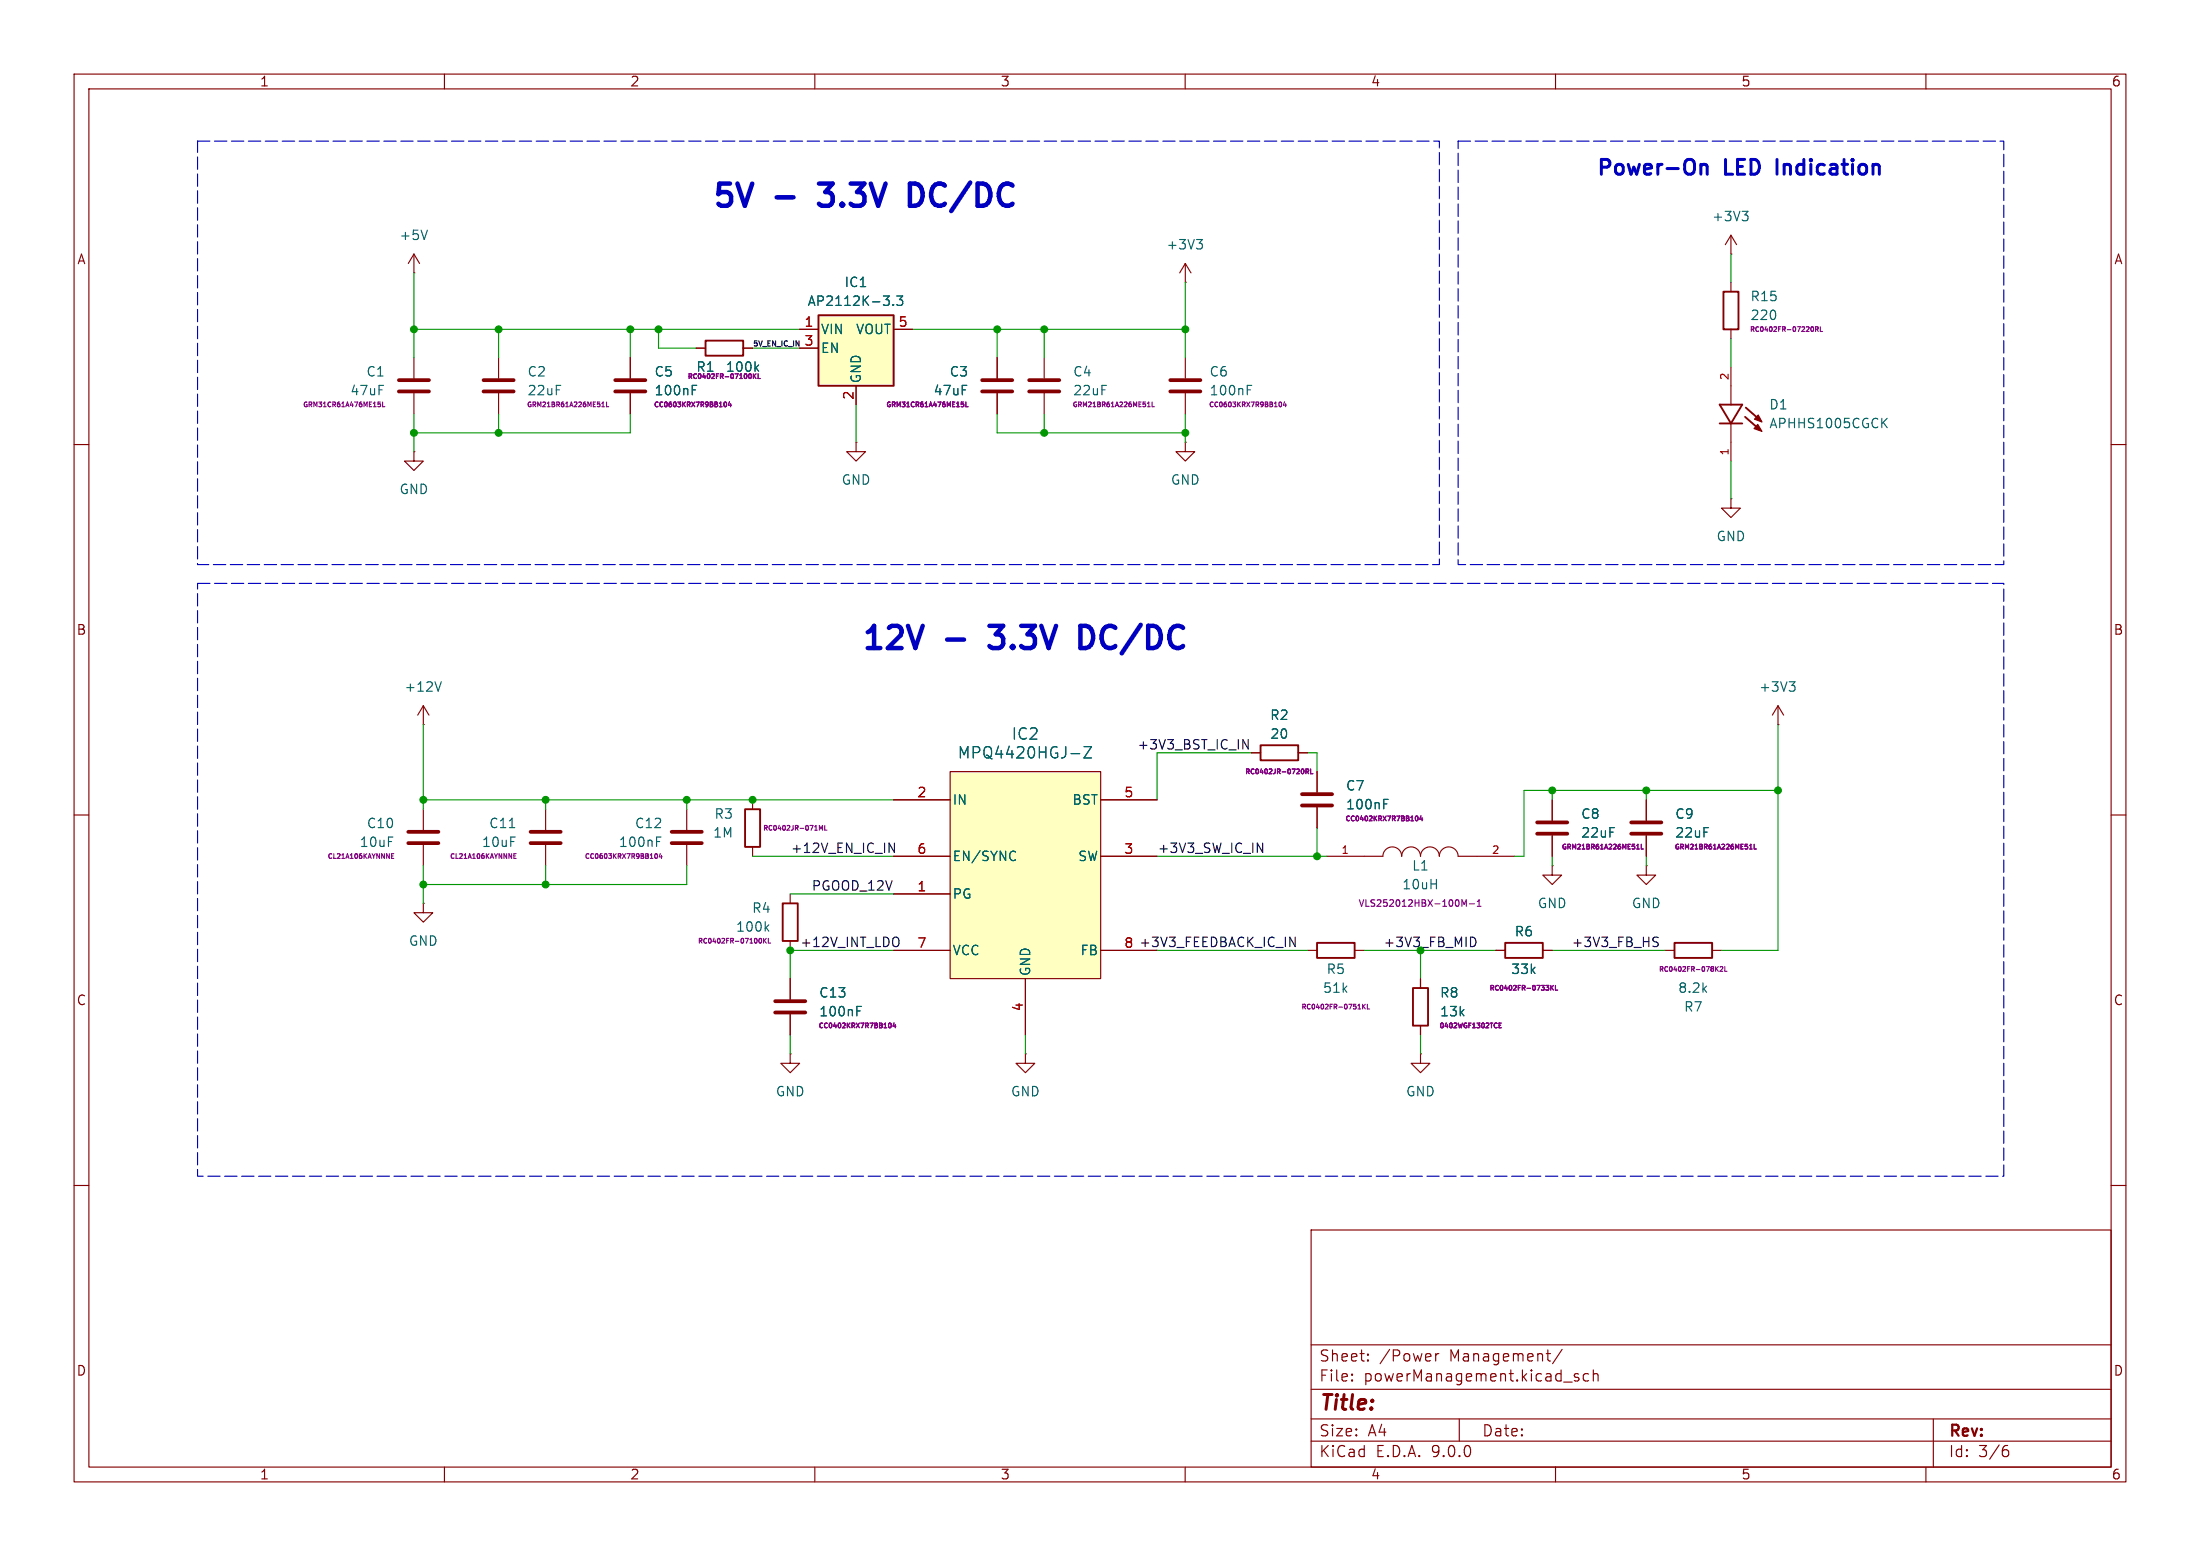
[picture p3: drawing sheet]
<svg xmlns="http://www.w3.org/2000/svg" width="297mm" height="210mm" viewBox="0 0 297 210" stroke-linecap="round" stroke-linejoin="round" font-family="sans-serif">
<g fill="none" stroke="#840000" stroke-width=".15">
<path d="M10 10h277v190h-277zM12 12h273v186h-273zM60 10v2M110 10v2M160 10v2M210 10v2M260 10v2M233.7 34.3h.1M233.7 31.8v2.5M233.7 31.8l-.8 1.2M233.7 31.8l.7 1.2M55.9 48.3v2.8"/>
<path d="M55.9 53.1v2.8M67.3 48.3v2.8M67.3 53.1v2.8M115.6 59.7v1.3h1.2l-1.2 1.2-1.3-1.2h1.3M115.6 59.7h.1M141 48.3v2.8M141 53.1v2.8M160 59.7v1.3h1.3l-1.3 1.2-1.3-1.2h1.3M160 59.7h.1M160 48.3v2.8M160 53.1v2.8M233.7 49.5v5.1"/>
<path d="M233.7 57.2v5M10 60h2M233.7 67.3v1.3h1.2l-1.2 1.3-1.3-1.3h1.3M233.7 67.3h.1M285 60h2M57.1 97.8h.1M57.1 95.3l-.7 1.2M57.1 95.3l.8 1.2M57.1 95.3v2.5M240 97.8h.1M240 95.3l-.7 1.2M240 95.3l.8 1.2"/>
<path d="M240 95.3v2.5M10 110h2M168.9 101.6h1.3M175.3 101.6h1.2M177.8 104.1v2.8M177.8 109v2.8M179.1 115.6h7.6a1.27 1.27 0 0 1 1.3-1.3 1.27 1.27 0 0 1 1.2 1.3 1.27 1.27 0 0 1 1.3-1.3 1.27 1.27 0 0 1 1.3 1.3 1.27 1.27 0 0 1 1.2-1.3 1.27 1.27 0 0 1 1.3 1.3 1.27 1.27 0 0 1 1.3-1.3 1.27 1.27 0 0 1 1.2 1.3h7.7M209.5 116.8v1.3h1.3l-1.3 1.3-1.2-1.3h1.2M209.5 116.8h.1M209.5 108v2.7M209.5 112.8v2.8M222.2 116.8v1.3h1.3l-1.3 1.3-1.2-1.3h1.2"/>
<path d="M222.2 116.8h.1M222.2 108v2.7M222.2 112.8v2.8M285 110h2M57.1 121.9v1.3h1.3l-1.3 1.3-1.2-1.3h1.2M57.1 121.9h.1M106.7 120.7v1.2M106.7 127v1.3M106.7 132.1v2.8M106.7 136.9v2.8M176.5 128.3h1.3M182.9 128.3h1.2"/>
<path d="M224.8 128.3h1.3M231.1 128.3h1.3M106.7 142.2v1.3h1.2l-1.2 1.3-1.3-1.3h1.3M106.7 142.2h.1M138.4 142.2v1.3h1.3l-1.3 1.3-1.2-1.3h1.2M138.4 142.2h.1M191.8 142.2v1.3h1.2l-1.2 1.3-1.3-1.3h1.3M191.8 142.2h.1M10 160h2M177 166h108v32h-108zM285 160h2M60 198v2"/>
<path d="M110 198v2M160 198v2M177 194.5h108M177 191.5h108M177 187.5h108M177 181.5h108M182.5 186.3h.1l-.1 .1M182.5 186.3v.1M182.5 185.5v.1M182.5 185.5h.1l-.1 .1M184.7 183.6v.1M184.7 183.6h-.1l.1 .1"/>
<path d="M184.7 182.8v.1M184.7 182.8h-.1l.1 .1M193.8 182.7v1M194.2 182.7l-.2 .1-.2 .2M197 191.5v3M208.7 182.7h.6M209.2 183.7h.1M210 198v2M210.9 182.1l-1.3 2M213.1 185.5l-.4-.1-.2 .2 .1 .2 .5 .2 .1 .1-.1 .2-.1 .1-.5-.1M214.5 185.5l-.5-.1-.3 .3v.4l.2 .2 .1 .1 .5-.1M215.1 185.5a.37 .37 0 0 1 .6 .1v.8"/>
<path d="M215.1 184.9v1.5M260 198v2M261 191.5v6.5M270.6 195.7h.4l.2 .3-.1 .5-.2 .1h-.3M271 195.1l-.4 .1"/>
</g>
<g fill="none" stroke="#840000" stroke-width=".51">
<path d="M53.8 51.3h4.1M53.8 52.8h4.1M65.3 51.3h4M65.3 52.8h4M138.9 51.3h4.1M138.9 52.8h4.1M158 51.3h4.1M158 52.8h4.1M175.8 107.2h4M175.8 108.7h4M207.5 111h4.1M207.5 112.5h4.1"/>
<path d="M220.2 111h4.1M220.2 112.5h4.1M104.6 135.1h4.1M104.6 136.7h4.1"/>
</g>
<g fill="none" stroke="#840084" stroke-width=".15">
<path d="M51 54.3h.3M51.1 54.5l.3 .1-.1 .3h-.2M51.7 54.3v.6h.3M81.2 54.9h.4M81.9 54.3v.6h.3M154.9 54.9h.4M155.5 54.3v.6h.3M172.7 54.4l.1-.1a.31 .31 0 0 1 .2 .3 .31 .31 0 0 1-.3 .3v-.1M173.4 54.2l-.1 .5h.4M173.6 54.5v.4M176 103.9v.5M176.3 104.1h.3v-.2l-.3-.1v.6"/>
<path d="M176.5 104.1l.2 .3M176.9 103.8v.6h.3M191.1 110.3l.1-.2a.31 .31 0 0 1 .2 .4 .31 .31 0 0 1-.2 .2h-.1M191.8 110.1l-.1 .5h.4M192 110.4v.4M220.9 114.6h.4M221.6 114v.6h.3M236.2 114.6h.3M236.8 114v.6h.3M102.6 126.7a.34 .34 0 0 1 .2 .3 .34 .34 0 0 1-.2 .3M103.1 126.7v.6M103.2 126.9l.2 .4"/>
<path d="M103.4 126.7l-.3 .3M103.7 126.7v.6h.3M120 138.2l.1-.1a.31 .31 0 0 1 .2 .3 .31 .31 0 0 1-.3 .3v-.1M120.7 138.1l-.1 .4h.3M120.9 138.3v.4M183.3 136.2h.4M184 135.5v.7M184 135.8l.3 .4M184.3 135.5l-.3 .4M184.6 135.5v.7h.3M197.4 122.3v-.9l.3 .7 .3-.7v.9M198.4 122h.7"/>
<path d="M199.4 122.3h.5M199.4 121.7l.3-.3v.9M231.7 130.7l.3 .4M232 130.5l-.4 .3M232.2 130.5h.3l.1 .1-.4 .5h.4M232.8 130.5v.6h.4"/>
</g>
<path d="M232.2 54.6h3l-1.5 2.6zM232.2 57.2h3M235.6 56.3l2 1.7M235.7 55l2 1.8M170.2 100.6h5.1v2h-5.1zM105.7 121.9h2v5.1h-2zM177.8 127.3h5.1v2h-5.1zM226.1 127.3h5v2h-5z" fill="none" stroke="#840000" stroke-width=".25"/>
<g fill="none" stroke="#006464" stroke-width=".15">
<path d="M235.2 28.5h.8l-.4 .5M235.7 29l.3 .2v.3l-.3 .3M168.4 52.6h.4M168.4 52h.6M254.2 57l.6 .7M254.8 56.5l-.7 .7M59.6 92l-.5 1.3M241.5 92h.8l-.4 .5M242.1 92.5l.2 .2v.3l-.2 .3M186.8 108.5h.4M186.8 107.9h.6M103.4 125.2l.4 .5"/>
<path d="M103.8 124.8l-.5 .5M115.7 136.4h.4M115.7 135.8h.6"/>
</g>
<g fill="#840000" stroke="#840000" stroke-width=".15">
<path d="M237.4 56l.5 1-1-.4z"/>
<path d="M237.3 57.3l.6 .9-1.1-.4z"/>
</g>
<path d="M128.3 104.1h20.3v28h-20.3z" fill="#ffffc2"/>
<g fill="none" stroke="#840000" stroke-width=".15">
<path d="M233.7 38.1v1.3M233.7 44.5v1.2M57.1 109.2v2.8M57.1 114v2.8M120.6 108h7.7M120.6 115.6h7.7M128.3 104.1h20.3v28h-20.3zM148.6 108h7.6M148.6 115.6h7.6M120.6 120.7h7.7M120.6 128.3h7.7M138.4 132.1v7.6"/>
<path d="M148.6 128.3h7.6"/>
</g>
<path d="M136.8 114.9l.3 .1M137.1 116l-.3 .1M144.6 101.7h1.2M146.3 100.8h1.1l-1.1 1.5h1.1" fill="none" stroke="#006464" stroke-width=".15"/>
<path d="M232.7 39.4h2v5.1h-2z" fill="none" stroke="#840000" stroke-width=".25"/>
<path d="M244.7 44.1h.1M244.7 44.1l.1 .1M244.8 44.2v.3l-.1 .2M245.1 44.4h.3v-.2l-.3-.1v.6M245.3 44.4l.2 .3M245.7 44.1v.6h.3M52.9 115.5h.2M53.2 115.2h-.3v.7h.3" fill="none" stroke="#840084" stroke-width=".15"/>
<path d="M55.1 112.3h4.1M55.1 113.8h4.1" fill="none" stroke="#840000" stroke-width=".51"/>
<path d="M110.5 42.5h10.1v9.6h-10.1z" fill="#ffffc2"/>
<path d="M95.2 46h5.1v2h-5.1zM110.5 42.5h10.1v9.6h-10.1zM100.6 109.2h2v5.1h-2zM190.8 133.4h2v5h-2zM203.2 127.3h5.1v2h-5.1z" fill="none" stroke="#840000" stroke-width=".25"/>
<g fill="none" stroke="#840000" stroke-width=".15">
<path d="M55.9 36.8h.1M55.9 34.3l-.8 1.3M55.9 34.3l.7 1.3M55.9 34.3v2.5M160 38.1h.1M160 35.6l-.7 1.2M160 35.6l.8 1.2M160 35.6v2.5M85.1 48.3v2.8M85.1 53.1v2.8M94 47h1.2M100.3 47h1.3"/>
<path d="M107.9 44.5h2.6M107.9 47h2.6M115.6 52.1v2.5M120.6 44.5h2.6M134.6 48.3v2.8M134.6 53.1v2.8M55.9 61v1.2h1.2l-1.2 1.3-1.3-1.3h1.3M55.9 61h.1M73.7 109.2v2.8M73.7 114v2.8M92.7 109.2v2.8M92.7 114v2.8"/>
<path d="M101.6 108v1.2M101.6 114.3v1.3M120.6 108h7.7M120.6 115.6h7.7M148.6 108h7.6M148.6 115.6h7.6M168.9 101.6h1.3M175.3 101.6h1.2M177.8 104.1v2.8M177.8 109v2.8M209.5 108v2.7M209.5 112.8v2.8"/>
<path d="M222.2 108v2.7M222.2 112.8v2.8M106.7 132.1v2.8M106.7 136.9v2.8M120.6 128.3h7.7M120.6 120.7h7.7M138.4 132.1v7.6M148.6 128.3h7.6M191.8 132.1v1.3M191.8 138.4v1.3M201.9 128.3h1.3M208.3 128.3h1.2"/>
</g>
<g fill="none" stroke="#006464" stroke-width=".15">
<path d="M57.7 31.1l-.4 1.2M119.3 39.9h.7l-.4 .5M121.1 39.9h.8l-.5 .5 .4 .2v.5l-.2 .1h-.3l-.2-.1M161.5 32.3h.8l-.4 .5M162.1 32.8l.2 .3v.3l-.2 .2M93.5 52.6h.4M93.5 52h.6M102.1 49.6l.3 .5M102.4 49.3l-.5 .4M120 40.6v.5M120.6 41.1v.1M68.8 111.7h.7"/>
<path d="M88.6 113.6h.5M88.6 113h.6M136.8 114.9l.3 .1M137.1 116l-.3 .1M144.6 101.7h1.2M146.3 100.8h1.1l-1.1 1.5h1.1M186.8 108.5h.4M186.8 107.9h.6M115.7 136.4h.4M115.7 135.8h.6"/>
</g>
<path d="M83.1 51.3h4M83.1 52.8h4M132.6 51.3h4.1M132.6 52.8h4.1M71.6 112.3h4.1M71.6 113.8h4.1M90.7 112.3h4M90.7 113.8h4" fill="none" stroke="#840000" stroke-width=".51"/>
<g fill="none" stroke="#840084" stroke-width=".15">
<path d="M97.8 54.4l.1-.1a.31 .31 0 0 1 .2 .3 .31 .31 0 0 1-.3 .3v-.1M98.5 54.2l-.2 .5h.4M98.6 54.5v.4M101.4 51l-.2 .1M101.7 50.5v.6M101.8 50.7l.3 .4M102.3 50.5v.6h.3M129.8 54.3h.3M129.8 54.5l.3 .1v.3h-.3M130.4 54.3v.6h.3M69.4 115.5h.2M69.7 115.2h-.3v.7h.3"/>
<path d="M88.4 115.3l.1-.1a.31 .31 0 0 1 .3 .3 .31 .31 0 0 1-.3 .3l-.1-.1M89.1 115.2l-.1 .4h.4M89.3 115.4v.5M110.6 112v-.6l.2 .5 .2-.5v.6M111.3 111.4v.6h.3M176 103.9v.5M176.3 104.1h.3v-.2l-.3-.1v.6M176.5 104.1l.2 .3M176.9 103.8v.6h.3M191.1 110.3l.1-.2a.31 .31 0 0 1 .2 .4 .31 .31 0 0 1-.2 .2h-.1M191.8 110.1l-.1 .5h.4M192 110.4v.4"/>
<path d="M220.9 114.6h.4M221.6 114v.6h.3M236.2 114.6h.3M236.8 114v.6h.3M120 138.2l.1-.1a.31 .31 0 0 1 .2 .3 .31 .31 0 0 1-.3 .3v-.1M120.7 138.1l-.1 .4h.3M120.9 138.3v.4M202.4 138.4h.2M202.7 138.1h-.3v.6h.3M208.7 133h.4l-.2 .2M209 133.3v.3M209.4 133v.6"/>
<path d="M209.4 133.3l.3 .3M209.7 133l-.3 .4M210 133v.6h.3"/>
</g>
<path d="M167.8 99.8l.7 1.3v-1.3M120 113.8l.8 1.3v-1.3M169.7 113.8l.8 1.3v-1.3M121.1 126.5h.1a.81 .81 0 0 1-.1 1.3M174.1 126.5l.8 1.3v-1.3M198.8 126.5a.68 .68 0 0 1 .5 .6 .68 .68 0 0 1-.5 .7M223.4 127.1l.3 .1 .2 .3-.3 .3h-.3M223.4 126.5h.5" fill="none" stroke="#0f0f0f" stroke-width=".15"/>
<g fill="none" stroke="#009600" stroke-width=".15">
<path d="M55.9 36.8v11.5M160 38.1v10.2M233.7 34.3v3.8M55.9 44.5h52M55.9 55.9v5.1M67.3 44.5v3.8M67.3 55.9v2.5M85.1 44.5v3.8M85.1 55.9v2.5h-29.2M88.9 44.5v2.5h5.1M101.6 47h6.3M115.6 54.6v5.1"/>
<path d="M123.2 44.5h36.8M134.6 55.9v2.5h25.4M134.6 44.5v3.8M141 44.5v3.8M141 55.9v2.5M160 55.9v3.8M233.7 45.7v3.8M233.7 62.2v5.1M57.1 97.8v11.4M240 97.8v30.5h-7.6M57.1 116.8v5.1M57.1 108h63.5"/>
<path d="M73.7 108v1.2M73.7 116.8v2.6M92.7 116.8v2.6h-35.6M92.7 108v1.2M101.6 115.6h19M156.2 115.6h22.9M168.9 101.6h-12.7v6.4M176.5 101.6h1.3v2.5M177.8 111.8v3.8M209.5 106.7v1.3M209.5 115.6v1.2M222.2 106.7v1.3"/>
<path d="M222.2 115.6v1.2M240 106.7h-34.3v8.9h-1.2M106.7 139.7v2.5M106.7 120.7h13.9M120.6 128.3h-13.9v3.8M138.4 139.7v2.5M156.2 128.3h20.3M184.1 128.3h17.8M191.8 128.3v3.8M191.8 139.7v2.5M209.5 128.3h15.3"/>
</g>
<path d="M104.8 26.6h2.3M110.6 24.8h1.8M110.6 27.5l.1 .1M124 24.9l-.4-.1h-.8v3h.8l.4-.2M127.9 86.3h2.2M133.6 84.5h1.8M133.6 87.2l.1 .1M147 84.6l-.4-.1h-.7v3h.7l.4-.2" fill="none" stroke="#0000c2" stroke-width=".6"/>
<path d="M229.6 22.2v1.3M229.6 22.4a.5 .5 0 0 1 .9 .1v1" fill="none" stroke="#0000c2" stroke-width=".4"/>
<path d="M26.7 19.1h167.6v57.1h-167.6zM196.8 19.1h73.7v57.1h-73.7zM26.7 78.7h243.8v80.1h-243.8z" fill="none" stroke="#0000c2" stroke-width=".15" stroke-dasharray="1.7 .6"/>
<g fill="#009600" stroke="#009600" stroke-width=".15">
<circle cx="160" cy="44.5" r=".46"/>
<circle cx="160" cy="58.4" r=".46"/>
<circle cx="141" cy="44.5" r=".46"/>
<circle cx="141" cy="58.4" r=".46"/>
<circle cx="177.8" cy="115.6" r=".46"/>
<circle cx="85.1" cy="44.5" r=".46"/>
<circle cx="134.6" cy="44.5" r=".46"/>
<circle cx="88.9" cy="44.5" r=".46"/>
<circle cx="67.3" cy="58.4" r=".46"/>
<circle cx="55.9" cy="44.5" r=".46"/>
<circle cx="67.3" cy="44.5" r=".46"/>
<circle cx="92.7" cy="108" r=".46"/>
<circle cx="101.6" cy="108" r=".46"/>
<circle cx="73.7" cy="108" r=".46"/>
<circle cx="55.9" cy="58.4" r=".46"/>
<circle cx="57.1" cy="108" r=".46"/>
<circle cx="57.1" cy="119.4" r=".46"/>
<circle cx="209.5" cy="106.7" r=".46"/>
<circle cx="222.2" cy="106.7" r=".46"/>
<circle cx="240" cy="106.7" r=".46"/>
<circle cx="73.7" cy="119.4" r=".46"/>
<circle cx="106.7" cy="128.3" r=".46"/>
</g>
<g font-size="4.2" fill="#0000c2">
<text x="95.8" y="28.8">5V</text>
<text x="111.9" y="28.8">3.3V</text>
<text x="125.1" y="28.8">DC/DC</text>
<text x="116" y="88.5">12V</text>
<text x="134.9" y="88.5">3.3V</text>
<text x="148.1" y="88.5">DC/DC</text>
</g>
<g font-size="2.8" fill="#0000c2">
<text x="215.3" y="24.2">Power-On</text>
<text x="232.9" y="24.2">LED</text>
<text x="240.6" y="24.2">Indication</text>
</g>
<text font-size="2.8" fill="#840000" x="178" y="190.9">Title:</text>
<g font-size="2.1" fill="#006464">
<text x="136.5" y="100.1">IC2</text>
<text x="129.2" y="102.6">MPQ4420HGJ-Z</text>
</g>
<g font-size="2.1" fill="#840000">
<text x="178" y="184">Sheet:</text>
<text x="186.2" y="184">/Power</text>
<text x="195.7" y="184">Management/</text>
<text x="178" y="186.7">File:</text>
<text x="184.1" y="186.7">powerManagement.kicad_sch</text>
<text x="178" y="196.9">KiCad</text>
<text x="178" y="194.1">Size:</text>
<text x="184.7" y="194.1">A4</text>
<text x="185.7" y="196.9">E.D.A.</text>
<text x="193.3" y="196.9">9.0.0</text>
<text x="200" y="194.1">Date:</text>
<text x="263" y="194.3">Rev:</text>
<text x="263" y="196.9">Id:</text>
<text x="267.1" y="196.9">3/6</text>
</g>
<g font-size="1.8" fill="#840000">
<text x="35" y="11.9">1</text>
<text x="85" y="11.9">2</text>
<text x="135" y="11.9">3</text>
<text x="185" y="11.9">4</text>
<text x="235" y="11.9">5</text>
<text x="285" y="11.9">6</text>
<text x="10.3" y="35.9">A</text>
<text x="285.3" y="35.9">A</text>
<text x="10.3" y="85.9">B</text>
<text x="285.3" y="85.9">B</text>
<text x="10.3" y="135.9">C</text>
<text x="285.3" y="135.9">C</text>
<text x="10.3" y="185.9">D</text>
<text x="285.3" y="185.9">D</text>
<text x="35" y="199.9">1</text>
<text x="85" y="199.9">2</text>
<text x="135" y="199.9">3</text>
<text x="185" y="199.9">4</text>
<text x="235" y="199.9">5</text>
<text x="285" y="199.9">6</text>
</g>
<g font-size="1.8" fill="#006464">
<text x="53.8" y="32.6">+5V</text>
<text x="157.4" y="33.9">+3V3</text>
<text x="231" y="30.1">+3V3</text>
<text x="108.9" y="41.5">AP2112K-3.3</text>
<text x="113.9" y="39">IC1</text>
<text x="236.2" y="40.9">R15</text>
<text x="110.7" y="45.3">VIN</text>
<text x="110.7" y="47.9">EN</text>
<text x="115.5" y="45.3">VOUT</text>
<text x="236.2" y="43.4">220</text>
<text x="47.2" y="53.6">47uF</text>
<text x="49.4" y="51">C1</text>
<text x="71.1" y="51">C2</text>
<text x="71.1" y="53.6">22uF</text>
<text x="88.3" y="51">C5</text>
<text x="88.3" y="53.6">100nF</text>
<text x="116.4" y="51.8" transform="rotate(-90 116.4 51.8)">GND</text>
<text x="125.9" y="53.6">47uF</text>
<text x="128.1" y="51">C3</text>
<text x="144.8" y="51">C4</text>
<text x="144.8" y="53.6">22uF</text>
<text x="163.2" y="51">C6</text>
<text x="163.2" y="53.6">100nF</text>
<text x="238.8" y="55.5">D1</text>
<text x="238.8" y="58">APHHS1005CGCK</text>
<text x="113.5" y="65.6">GND</text>
<text x="158" y="65.6">GND</text>
<text x="53.8" y="66.9">GND</text>
<text x="231.6" y="73.3">GND</text>
<text x="54.5" y="93.6">+12V</text>
<text x="237.4" y="93.6">+3V3</text>
<text x="171.4" y="97.4">R2</text>
<text x="171.4" y="99.9">20</text>
<text x="181.6" y="106.9">C7</text>
<text x="49.4" y="112">C10</text>
<text x="65.9" y="112">C11</text>
<text x="85.6" y="112">C12</text>
<text x="96.2" y="113.3">1M</text>
<text x="96.4" y="110.7">R3</text>
<text x="128.5" y="108.8">IN</text>
<text x="144.7" y="108.8">BST</text>
<text x="181.6" y="109.4">100nF</text>
<text x="213.4" y="110.7">C8</text>
<text x="213.4" y="113.3">22uF</text>
<text x="226.1" y="110.7">C9</text>
<text x="226.1" y="113.3">22uF</text>
<text x="48.5" y="114.5">10uF</text>
<text x="65" y="114.5">10uF</text>
<text x="83.5" y="114.5">100nF</text>
<text x="128.5" y="116.4">EN/SYNC</text>
<text x="145.5" y="116.4">SW</text>
<text x="190.5" y="117.7">L1</text>
<text x="99.3" y="126">100k</text>
<text x="101.4" y="123.4">R4</text>
<text x="128.5" y="121.5">PG</text>
<text x="189.2" y="120.2">10uH</text>
<text x="207.5" y="122.8">GND</text>
<text x="220.2" y="122.8">GND</text>
<text x="55.1" y="127.9">GND</text>
<text x="128.5" y="129.1">VCC</text>
<text x="139.3" y="131.8" transform="rotate(-90 139.3 131.8)">GND</text>
<text x="145.8" y="129.1">FB</text>
<text x="179" y="131.7">R5</text>
<text x="203.9" y="131.7">33k</text>
<text x="204.4" y="126.6">R6</text>
<text x="110.5" y="137.4">100nF</text>
<text x="110.5" y="134.8">C13</text>
<text x="178.5" y="134.2">51k</text>
<text x="194.3" y="134.8">R8</text>
<text x="194.3" y="137.4">13k</text>
<text x="226.5" y="134.2">8.2k</text>
<text x="227.3" y="136.8">R7</text>
<text x="104.6" y="148.2">GND</text>
<text x="136.4" y="148.2">GND</text>
<text x="189.7" y="148.2">GND</text>
</g>
<g font-size="1.8" fill="#a90000">
<text x="108.5" y="44.2">1</text>
<text x="108.5" y="46.7">3</text>
<text x="121.2" y="44.2">5</text>
<text x="115.3" y="54" transform="rotate(-90 115.3 54)">2</text>
<text x="123.8" y="107.7">2</text>
<text x="151.7" y="107.7">5</text>
<text x="123.8" y="115.3">6</text>
<text x="151.7" y="115.3">3</text>
<text x="123.8" y="120.4">1</text>
<text x="123.8" y="128">7</text>
<text x="151.7" y="128">8</text>
<text x="138.2" y="136.6" transform="rotate(-90 138.2 136.6)">4</text>
</g>
<g font-size="1.8" fill="#840084">
<text x="93.9" y="50.4">R1</text>
<text x="97.9" y="50.4">100k</text>
</g>
<g font-size="1.8" fill="#0f0f0f">
<text x="153.5" y="101.3">+3V3_BST_IC_IN</text>
<text x="106.7" y="115.2">+12V_EN_IC_IN</text>
<text x="156.2" y="115.2">+3V3_SW_IC_IN</text>
<text x="109.5" y="120.3">PGOOD_12V</text>
<text x="107.9" y="127.9">+12V_INT_LDO</text>
<text x="151.7" y="128">8 +3V3_FEEDBACK_IC_IN</text>
<text x="212.1" y="127.9">+3V3_FB_HS</text>
</g>
<text font-size="1.8" fill="#009600" x="186.7" y="127.9">+3V3_FB_MID</text>
<g font-size="1.4" fill="#a90000">
<text x="233.4" y="51.4" transform="rotate(-90 233.4 51.4)">2</text>
<text x="233.4" y="61.6" transform="rotate(-90 233.4 61.6)">1</text>
<text x="181" y="115.3">1</text>
<text x="201.3" y="115.3">2</text>
</g>
<text font-size="1.2" fill="#840084" x="183.3" y="122.6">VLS252012HBX-100M-1</text>
<text font-size="1" fill="#0f0f0f" x="101.6" y="46.8">5V_EN_IC_IN</text>
<g font-size=".9" fill="#840084">
<text x="236.1" y="45">RC0402FR-07220RL</text>
<text x="92.7" y="51.3">RC0402FR-07100KL</text>
<text x="40.8" y="55.2">GRM31CR61A476ME15L</text>
<text x="71" y="55.2">GRM21BR61A226ME51L</text>
<text x="88.2" y="55.2">CC0603KRX7R9BB104</text>
<text x="119.5" y="55.2">GRM31CR61A476ME15L</text>
<text x="144.7" y="55.2">GRM21BR61A226ME51L</text>
<text x="163.1" y="55.2">CC0603KRX7R9BB104</text>
<text x="168" y="104.7">RC0402JR-0720RL</text>
<text x="102.9" y="112.3">RC0402JR-071ML</text>
<text x="181.5" y="111">CC0402KRX7R7BB104</text>
<text x="44.1" y="116.1">CL21A106KAYNNNE</text>
<text x="60.6" y="116.1">CL21A106KAYNNNE</text>
<text x="78.8" y="116.1">CC0603KRX7R9BB104</text>
<text x="210.7" y="114.8">GRM21BR61A226ME51L</text>
<text x="226" y="114.8">GRM21BR61A226ME51L</text>
<text x="94.1" y="127.5">RC0402FR-07100KL</text>
<text x="223.8" y="131.4">RC0402FR-078K2L</text>
<text x="175.6" y="136.4">RC0402FR-0751KL</text>
<text x="201" y="133.9">RC0402FR-0733KL</text>
<text x="110.4" y="139">CC0402KRX7R7BB104</text>
<text x="194.2" y="139">0402WGF1302TCE</text>
</g>
</svg>
